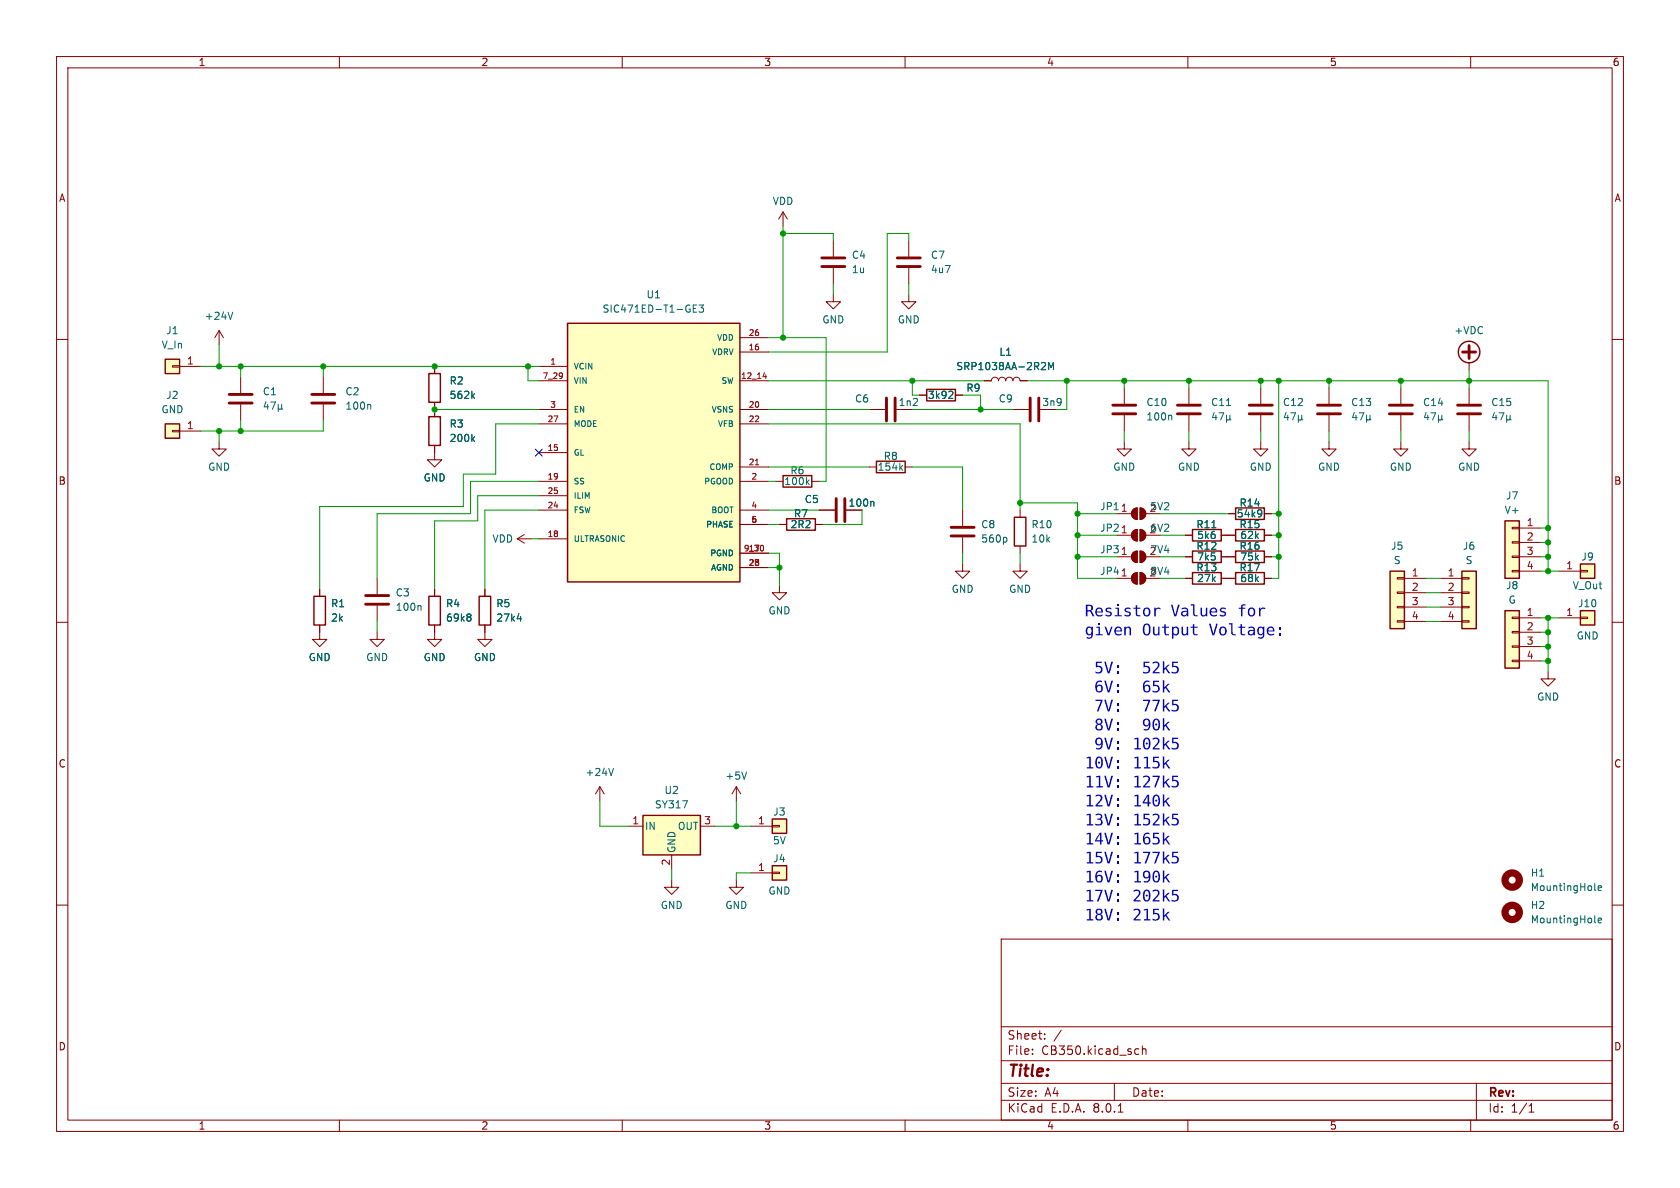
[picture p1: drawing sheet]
<svg xmlns="http://www.w3.org/2000/svg" width="297mm" height="210mm" viewBox="0 0 297 210" stroke-linecap="round" stroke-linejoin="round" font-family="sans-serif">
<g fill="none" stroke="#840000" stroke-width=".18">
<path d="M10 10h277v190h-277zM12 12h273v186h-273zM60 10v2M110 10v2M160 10v2M210 10v2M260 10v2M10 60h2M285 60h2M57.1 66.7v2.8M57.1 71.5v2.8M76.8 78.7v2.6h1.3l-1.3 1.3-1.2-1.3h1.2"/>
<path d="M76.8 64.8v1.2M76.8 71.1v2.6M198.8 68.6v2.8M198.8 73.4v2.8M210.2 78.1v1.3h1.3l-1.3 1.2-1.3-1.2h1.3M210.2 68.6v2.8M210.2 73.4v2.8M222.9 68.6v2.8M222.9 73.4v2.8M91.4 95.3l1.3 .7M91.4 95.3h2.6M92.7 94.5l-1.3 .8"/>
<path d="M209.5 98.4h1.3M209.5 94.6h1.3M215.9 98.4h2.5M215.9 94.6h2.5M217.2 90.8h1.2M223.5 98.4h1.3M223.5 94.6h1.3M223.5 90.8h1.3M10 110h2M56.5 110.5v2.5h1.3l-1.3 1.3-1.3-1.3h1.3M56.5 104.1v1.3M66.7 111.8v1.2h1.2l-1.2 1.3-1.3-1.3h1.3"/>
<path d="M66.7 102.2v2.8M66.7 107.1v2.8M285 110h2M10 160h2M285 160h2M177 166h108v32h-108zM60 198v2M110 198v2M160 198v2M177 194.5h108M177 191.5h108M177 187.5h108"/>
<path d="M177 181.5h108M182.5 186.3v.1M182.5 185.5v.1M184.7 183.6v.1M184.7 182.8v.1M187.6 182.1l-1.3 2M197 191.5v3M197.7 196.6h.8M200.9 185.4l.4 .1M201.3 186.3l-.4 .1M202 185.5l.2-.1 .3 .1 .1 .9M202 184.9v1.5"/>
<path d="M210 198v2M260 198v2M261 191.5v6.5M270.3 196.6h.9M270.3 195.5l.4-.4v1.5"/>
</g>
<path d="M75.8 73.7h2.1v5h-2.1zM75.8 66h2.1v5.1h-2.1zM210.8 97.4h5.1v2h-5.1zM210.8 93.6h5.1v2h-5.1zM218.4 97.4h5.1v2h-5.1zM218.4 93.6h5.1v2h-5.1zM218.4 89.8h5.1v2h-5.1zM55.5 105.4h2v5.1h-2z" fill="none" stroke="#840000" stroke-width=".25"/>
<g fill="none" stroke="#006464" stroke-width=".18">
<path d="M65.4 71.5l.1 .2v.6M83.5 77.6l.4 .4M83.5 69.9l.4 .5M83.9 77.2l-.5 .5M83.9 69.6l-.5 .5M207 73.4l.2 .2v.6M214.7 72.9l-.4 .9h.8M215 73.4v.8M215.5 73h.8l-.5 1.2M216.8 71.7h.8M216.8 73.4v1.3M216.8 74.1l.2 .1h.3l.1-.1"/>
<path d="M217.4 74.1l.2 .1M217.4 73.4v.7M227.4 72.9l-.4 .9h.8M227.7 73.4v.8M228.2 73h.8l-.5 1.2M229.5 74.1l.2 .1h.3l.1-.1M229.5 73.4v1.3M230.1 74.1l.2 .1M230.1 73.4v.7M214.2 93.3h.8M222.8 90.1l.2 .1a1.07 1.07 0 0 1-.1 1.1M223.1 90.7l-.3 .2"/>
<path d="M74.3 107l.1 .2v.7"/>
</g>
<path d="M55.1 71.2h4.1M55.1 69.7h4.1M196.7 73.2h4.1M196.7 71.6h4.1M208.2 73.2h4M208.2 71.6h4M220.9 73.2h4M220.9 71.6h4M64.6 106.8h4.1M64.6 105.3h4.1" fill="none" stroke="#840000" stroke-width=".51"/>
<path d="M29.2 74.9h2.5v2.6h-2.5z" fill="#ffffc2"/>
<path d="M38.7 58.4l-.7 1.3M38.7 58.4v2.6M38.7 58.4l.8 1.3M30.5 76.1h1.2v.2h-1.2zM31.7 76.2h3.9M38.7 78.1v1.3h1.3l-1.3 1.2-1.2-1.2h1.2M76.8 110.5v2.5h1.3l-1.3 1.3-1.2-1.3h1.2M76.8 104.1v1.3M85.7 110.5v2.5h1.3l-1.3 1.3-1.2-1.3h1.2M85.7 104.1v1.3" fill="none" stroke="#840000" stroke-width=".18"/>
<path d="M29.2 74.9h2.5v2.6h-2.5zM75.8 105.4h2.1v5.1h-2.1zM84.7 105.4h2v5.1h-2z" fill="none" stroke="#840000" stroke-width=".25"/>
<path d="M41.2 55.2l-.5 1.3M83 108.5l.3 .3-.3 .3 .3 .2v.3l-.3 .2M91.4 109.4h.8" fill="none" stroke="#006464" stroke-width=".18"/>
<path d="M29.2 63.5h2.5v2.5h-2.5z" fill="#ffffc2"/>
<path d="M147.3 52.1v1.2h1.3l-1.3 1.3-1.3-1.3h1.3M147.3 42.5v2.8M147.3 47.4v2.8M30.5 64.6h1.2v.3h-1.2zM31.7 64.8h3.9M42.5 66.7v2.8M42.5 71.5v2.8" fill="none" stroke="#840000" stroke-width=".18"/>
<path d="M29.2 63.5h2.5v2.5h-2.5z" fill="none" stroke="#840000" stroke-width=".25"/>
<path d="M145.3 47.1h4.1M145.3 45.6h4.1M40.5 71.2h4.1M40.5 69.7h4.1" fill="none" stroke="#840000" stroke-width=".51"/>
<path d="M47 71l-.3 .9h.8M47.3 71.5v.8M47.9 71.1h.8l-.5 1.2M49.2 71.5v1.3M49.2 72.2l.2 .1h.2l.2-.1M49.8 72.2l.2 .1M49.8 71.5v.7" fill="none" stroke="#006464" stroke-width=".18"/>
<path d="M279.4 99.7h2.5v2.5h-2.5z" fill="#ffffc2"/>
<g fill="none" stroke="#840000" stroke-width=".18">
<path d="M198.8 78.1v1.3h1.2l-1.2 1.2-1.3-1.2h1.3M180.3 99.7v1.3h1.3l-1.3 1.2-1.2-1.2h1.2M180.3 90.2v1.2M180.3 96.5v1.3M197.5 94.6h2.5M197.5 98.4h2.5M197.5 90.8h2.5M200.3 93.9l.7-.3v2a1.02 1.02 0 0 1-.9-.6 1.02 1.02 0 0 1 .2-1.1zM200.3 97.7l.7-.3v2.1a1.02 1.02 0 0 1-.9-.7 1.02 1.02 0 0 1 .2-1.1zM200.3 90.1l.7-.3v2a1.02 1.02 0 0 1-.9-.6 1.02 1.02 0 0 1 .2-1.1zM201.5 93.6a1.02 1.02 0 0 1 1.1 1 1.02 1.02 0 0 1-1.1 1zM201.5 97.4a1.02 1.02 0 0 1 1.1 1 1.02 1.02 0 0 1-1.1 1z"/>
<path d="M201.5 89.8a1.02 1.02 0 0 1 1.1 1 1.02 1.02 0 0 1-1.1 1v-2M202.6 94.6h2.5M202.6 98.4h2.5M202.6 90.8h2.5M197.5 102.2h2.5M200.3 101.5l.7-.3v2.1a1.02 1.02 0 0 1-.9-.7 1.02 1.02 0 0 1 .2-1.1zM201.5 101.2a1.02 1.02 0 0 1 1.1 1 1.02 1.02 0 0 1-1.1 1.1zM202.6 102.2h2.5M209.5 102.2h1.3M215.9 102.2h2.5M223.5 102.2h1.3M275.6 101h3.8"/>
<path d="M279.4 100.8h1.3v.3h-1.3z"/>
</g>
<path d="M179.3 91.4h2.1v5.1h-2.1zM279.4 99.7h2.5v2.5h-2.5zM210.8 101.2h5.1v2.1h-5.1zM218.4 101.2h5.1v2.1h-5.1z" fill="none" stroke="#840000" stroke-width=".25"/>
<g fill="#840000" stroke="#840000" stroke-width=".18">
<path d="M200.3 101.5l.7-.3v2.1a1.02 1.02 0 0 1-.9-.7 1.02 1.02 0 0 1 .2-1.1z"/>
<path d="M201.5 101.2a1.02 1.02 0 0 1 1.1 1 1.02 1.02 0 0 1-1.1 1.1z"/>
<path d="M200.3 93.9l.7-.3v2a1.02 1.02 0 0 1-.9-.6 1.02 1.02 0 0 1 .2-1.1z"/>
<path d="M201.5 93.6a1.02 1.02 0 0 1 1.1 1 1.02 1.02 0 0 1-1.1 1z"/>
<path d="M200.3 97.7l.7-.3v2.1a1.02 1.02 0 0 1-.9-.7 1.02 1.02 0 0 1 .2-1.1z"/>
<path d="M201.5 97.4a1.02 1.02 0 0 1 1.1 1 1.02 1.02 0 0 1-1.1 1z"/>
<path d="M200.3 90.1l.7-.3v2a1.02 1.02 0 0 1-.9-.6 1.02 1.02 0 0 1 .2-1.1z"/>
<path d="M201.5 89.8a1.02 1.02 0 0 1 1.1 1 1.02 1.02 0 0 1-1.1 1z"/>
</g>
<path d="M266.1 108h2.5v10.1h-2.5z" fill="#ffffc2"/>
<path d="M267.3 116.7h1.3v.3h-1.3zM267.3 114.2h1.3v.2h-1.3zM267.3 111.6h1.3v.3h-1.3zM267.3 109.1h1.3v.2h-1.3zM268.6 109.2h3.8M268.6 111.8h3.8M268.6 114.3h3.8M268.6 116.8h3.8M273.7 118.7v1.3h1.3l-1.3 1.3-1.3-1.3h1.3" fill="none" stroke="#840000" stroke-width=".18"/>
<path d="M266.1 108h2.5v10.1h-2.5z" fill="none" stroke="#840000" stroke-width=".25"/>
<g fill="none" stroke="#840000" stroke-width="1.3">
<circle cx="267.3" cy="155.6" r="1.27"/>
<circle cx="267.3" cy="161.3" r="1.27"/>
</g>
<path d="M281.9 157.2l.2 .2M282.5 157l.6-.1v-.3h-.4l-.2 .2 .1 .6h.5M281.9 163l.2 .1M282.5 162.7l.6-.1v-.2l-.4-.1-.2 .2 .1 .6h.5" fill="none" stroke="#006464" stroke-width=".18"/>
<path d="M279.4 108h2.5v2.5h-2.5z" fill="#ffffc2"/>
<path d="M222.9 78.1v1.3h1.3l-1.3 1.2-1.3-1.2h1.3M170.2 99.7v1.3h1.2l-1.2 1.2-1.3-1.2h1.3M170.2 90.2v2.8M170.2 95v2.8M275.6 109.2h3.8M279.4 109.1h1.3v.2h-1.3zM118.7 155.6v1.2h1.3l-1.3 1.3-1.2-1.3h1.2" fill="none" stroke="#840000" stroke-width=".18"/>
<path d="M279.4 108h2.5v2.5h-2.5z" fill="none" stroke="#840000" stroke-width=".25"/>
<path d="M168.1 94.7h4.1M168.1 93.2h4.1" fill="none" stroke="#840000" stroke-width=".51"/>
<path d="M177.8 95l.2 .2v.4l-.2 .2" fill="none" stroke="#006464" stroke-width=".18"/>
<path d="M113.7 144.1h10.1v7h-10.1z" fill="#ffffc2"/>
<path d="M139.1 91.7h5v2h-5zM113.7 144.1h10.1v7h-10.1z" fill="none" stroke="#840000" stroke-width=".25"/>
<path d="M137.8 92.7h1.3M144.1 92.7h1.3M144.8 90.2h2.8M106 139.1l-.7 1.2M106 139.1v2.5M106 139.1l.8 1.2M111.1 146.1h2.6M118.7 151.1v2.6M123.8 146.1h2.6" fill="none" stroke="#840000" stroke-width=".18"/>
<path d="M154.3 88.6l.2 .2v.7M108.5 135.8l-.5 1.3" fill="none" stroke="#006464" stroke-width=".18"/>
<path d="M147.8 88.1v4.1M149.4 88.1v4.1" fill="none" stroke="#840000" stroke-width=".51"/>
<path d="M136.5 153h2.6v2.6h-2.6z" fill="#ffffc2"/>
<path d="M130.2 139.1l-.8 1.2M130.2 139.1v2.5M130.2 139.1l.7 1.2M132.7 154.3h3.8M136.5 154.2h1.3v.2h-1.3z" fill="none" stroke="#840000" stroke-width=".18"/>
<path d="M136.5 153h2.6v2.6h-2.6z" fill="none" stroke="#840000" stroke-width=".25"/>
<path d="M132 136.5l-.4 1.2" fill="none" stroke="#006464" stroke-width=".18"/>
<path d="M136.5 144.8h2.6v2.5h-2.6z" fill="#ffffc2"/>
<path d="M137.8 103.5v1.3h1.3l-1.3 1.2-1.3-1.2h1.3M130.2 155.6v1.2h1.2l-1.2 1.3-1.3-1.3h1.3M132.7 146.1h3.8M136.5 145.9h1.3v.3h-1.3z" fill="none" stroke="#840000" stroke-width=".18"/>
<path d="M136.5 144.8h2.6v2.5h-2.6z" fill="none" stroke="#840000" stroke-width=".25"/>
<path d="M100.3 57.2h30.5v45.7h-30.5z" fill="#ffffc2"/>
<path d="M100.3 57.2h30.5v45.7h-30.5z" fill="none" stroke="#840000" stroke-width=".25"/>
<g fill="none" stroke="#840000" stroke-width=".18">
<path d="M130.8 59.7h5.1M95.2 64.8h5.1M95.2 67.3h5.1M95.2 72.4h5.1M95.2 74.9h5.1M130.8 67.3h5.1M130.8 62.2h5.1M130.8 72.4h5.1M130.8 74.9h5.1M95.2 80h5.1M95.2 95.3h5.1M95.2 85.1h5.1"/>
<path d="M95.2 90.2h5.1M95.2 87.6h5.1M130.8 97.8h5.1M130.8 85.1h5.1M130.8 82.6h5.1M130.8 90.2h5.1M130.8 92.7h5.1M130.8 100.3h5.1"/>
</g>
<path d="M99.4 66v.7M99.4 66.3v.1M134.9 66.6h.6M135.4 66.2v.7M133.5 82.2h.6M134.9 96.6v.6" fill="none" stroke="#a90000" stroke-width=".18"/>
<path d="M122.6 54.5h.4M123.2 53.9h-.6v1.3h.6M123.6 53.9h.8l-.5 .5 .4 .1v.6l-.2 .1-.5-.1" fill="none" stroke="#006464" stroke-width=".18"/>
<path d="M258.4 101h2.6v10.1h-2.6z" fill="#ffffc2"/>
<g fill="none" stroke="#840000" stroke-width=".18">
<path d="M160.7 52.1v1.2h1.2l-1.2 1.3-1.3-1.3h1.3M160.7 42.5v2.8M160.7 47.4v2.8M174 67.3h1.3a.64 .64 0 0 1 .6-.6 .64 .64 0 0 1 .6 .6 .64 .64 0 0 1 .7-.6 .64 .64 0 0 1 .6 .6 .64 .64 0 0 1 .6-.6 .64 .64 0 0 1 .7 .6 .64 .64 0 0 1 .6-.6 .64 .64 0 0 1 .6 .6h1.3M247.6 68.6v2.8M247.6 73.4v2.8M259.7 78.1v1.3h1.3l-1.3 1.2-1.3-1.2h1.3M259.7 64.1v1.3M259.7 68.6v2.8M259.7 73.4v2.8M137.2 85.1h1.2M143.5 85.1h1.3"/>
<path d="M153.7 82.6h1.2M160 82.6h1.3M254.6 102.2h3.8M254.6 104.8h3.8M254.6 107.3h3.8M254.6 109.9h3.8M258.4 109.7h1.3v.3h-1.3zM258.4 107.2h1.3v.2h-1.3zM258.4 104.6h1.3v.3h-1.3zM258.4 102.1h1.3v.3h-1.3z"/>
</g>
<g fill="none" stroke="#840000" stroke-width=".25">
<path d="M138.4 84.1h5.1v2h-5.1zM154.9 81.5h5.1v2.1h-5.1zM258.4 101h2.6v10.1h-2.6z"/>
<circle cx="259.7" cy="62.2" r="1.9"/>
</g>
<path d="M158.6 47.1h4.1M158.6 45.6h4.1M245.6 73.2h4.1M245.6 71.6h4.1M257.7 73.2h4M257.7 71.6h4M258.6 62.2h2.3M259.7 61.1v2.3" fill="none" stroke="#840000" stroke-width=".51"/>
<g fill="none" stroke="#006464" stroke-width=".18">
<path d="M184.1 64.2l.5-.1 .2 .3-.7 .9h.7M185.4 65.3v-1.2l.4 .9 .4-.9v1.2M252.1 72.9l-.3 .9h.8M252.4 73.4v.8M253 73h.8l-.5 1.2M254.3 73.4v1.3M254.3 74.1l.2 .1h.2l.2-.1M254.9 74.1l.2 .1M254.9 73.4v.7M264.2 72.9l-.3 .9h.8M264.5 73.4v.8M265 73h.9l-.6 1.2"/>
<path d="M266.4 74.1l.1 .1h.3l.2-.1M266.4 73.4v1.3M267 74.1l.1 .1M267 73.4v.7M142.7 85.2l.4 .5M143.1 84.8l-.5 .5M159.2 82.6l.4 .5M159.6 82.3l-.5 .5"/>
</g>
<path d="M266.1 92.1h2.5v10.1h-2.5z" fill="#ffffc2"/>
<path d="M267.3 98.3h1.3v.3h-1.3zM267.3 95.8h1.3v.2h-1.3zM267.3 93.2h1.3v.3h-1.3zM268.6 93.3h3.8M268.6 95.9h3.8M268.6 98.4h3.8M267.3 100.8h1.3v.3h-1.3zM268.6 101h3.8" fill="none" stroke="#840000" stroke-width=".18"/>
<path d="M266.1 92.1h2.5v10.1h-2.5z" fill="none" stroke="#840000" stroke-width=".25"/>
<path d="M245.7 101h2.6v10.1h-2.6z" fill="#ffffc2"/>
<g fill="none" stroke="#840000" stroke-width=".18">
<path d="M138.4 37.5l-.7 1.2M138.4 37.5v2.5M138.4 37.5l.8 1.2M153.7 72.4h2.8M162.6 69.9h1.2M168.9 69.9h1.3M179.1 72.4h2.8M234.9 78.1v1.3h1.3l-1.3 1.2-1.2-1.2h1.2M234.9 68.6v2.8M234.9 73.4v2.8M247.6 78.1v1.3h1.3l-1.3 1.2-1.2-1.2h1.2M247 109.7h1.3v.3h-1.3z"/>
<path d="M247 107.2h1.3v.2h-1.3zM247 104.6h1.3v.3h-1.3zM247 102.1h1.3v.3h-1.3zM248.3 102.2h3.8M248.3 104.8h3.8M248.3 107.3h3.8M248.3 109.9h3.8"/>
</g>
<path d="M163.8 68.8h5.1v2.1h-5.1zM245.7 101h2.6v10.1h-2.6z" fill="none" stroke="#840000" stroke-width=".25"/>
<path d="M156.7 70.4v4M158.2 70.4v4M182.1 70.4v4M183.6 70.4v4M232.9 73.2h4.1M232.9 71.6h4.1" fill="none" stroke="#840000" stroke-width=".51"/>
<path d="M168.2 69.2l.3 .2-.1 .3-.7 .7h.8M239.4 72.9l-.3 .9h.8M239.7 73.4v.8M240.3 73h.8l-.5 1.2M241.6 73.4v1.3M241.6 74.1l.2 .1h.2l.2-.1M242.2 74.1l.2 .1M242.2 73.4v.7" fill="none" stroke="#006464" stroke-width=".18"/>
<g fill="#0000c2">
<path d="M202.3 107.5a.77 .77 0 0 1 1.1 .5 .77 .77 0 0 1-.7 1 .66 .66 0 0 1-.6-.8h.2a.44 .44 0 0 0 .5 .6 .44 .44 0 0 0 .3-.7 .41 .41 0 0 0-.4-.5 .41 .41 0 0 0-.4 .6h-.2z"/>
<path d="M204.1 107.4h.2v.3l.3-.3h.4l.1 .1v.2a.5 .5 0 0 0-.5 0 .5 .5 0 0 0-.3 .5v.8h-.2z"/>
<path d="M215.7 107.6l.4-.2 .6 .1v.2l-.3-.1a.27 .27 0 0 0-.5 .2 .27 .27 0 0 0 .4 .3 .48 .48 0 0 1 .4 .6 .48 .48 0 0 1-.6 .3l-.5-.1v-.3l.3 .1a.31 .31 0 0 0 .4 .1 .31 .31 0 0 0 .1-.5h-.2a.44 .44 0 0 1-.5-.2 .44 .44 0 0 1 0-.5z"/>
<path d="M222.6 107.4h.2v.3l.3-.3h.4l.2 .1v.2a.5 .5 0 0 0-.6 0 .5 .5 0 0 0-.3 .5v.8h-.2z"/>
<path d="M198.8 110.8h.2v.2a.5 .5 0 0 1 .6-.2 .5 .5 0 0 1 .4 .6v.9h-.3v-.9a.35 .35 0 0 0-.4-.4 .35 .35 0 0 0-.3 .5v.8h-.2z"/>
<path d="M210.9 110.3h.2v.5h.6v.2h-.6l.1 1 .5 .1v.2h-.3a.43 .43 0 0 1-.5-.5v-.8h-.4v-.2h.4z"/>
<path d="M224.1 111a.68 .68 0 0 1 .9-.2 .68 .68 0 0 1 .3 .8h-1.1a.59 .59 0 0 0 .4 .5 .59 .59 0 0 0 .6-.1v.2a.82 .82 0 0 1-.9 .1 .82 .82 0 0 1-.4-.9h1.1a.42 .42 0 0 0-.4-.4 .42 .42 0 0 0-.4 .4h-.3z"/>
<path d="M226.1 110.8h.4v.5h-.4z"/>
<path d="M226.1 111.9h.4v.4h-.4z"/>
</g>
<g fill="none" stroke="#009600" stroke-width=".18">
<path d="M135.9 59.7h10.1v25.4h-1.2M138.4 41.3h8.9v1.2M138.4 40v19.7M147.3 50.2v1.9M160.7 42.5v-1.2h-3.9v20.9h-20.9M160.7 50.2v1.9M35.6 64.8h59.6M38.7 61v3.8M38.7 76.2v1.9M42.5 64.8v1.9M42.5 74.3v1.9M57.1 74.3v1.9h-21.5"/>
<path d="M57.1 64.8v1.9M76.8 72.4h18.4M93.3 64.8v2.5h1.9M95.2 74.9h-7.6v8.9h-5.7v5.7h-25.4v14.6M135.9 74.9h44.4v15.3M135.9 67.3h38.1M135.9 72.4h17.8M161.3 67.3v2.6h1.3M161.3 72.4h17.8M170.2 69.9h3.2v2.5M181.6 67.3h92.1v33.7M188.6 67.3v5.1h-1.9"/>
<path d="M198.8 67.3v1.3M198.8 76.2v1.9M210.2 67.3v1.3M210.2 76.2v1.9M222.9 67.3v1.3M222.9 76.2v1.9M226.1 67.3v34.9h-1.3M234.9 67.3v1.3M234.9 76.2v1.9M247.6 67.3v1.3M247.6 76.2v1.9M259.7 65.4v3.2"/>
<path d="M259.7 76.2v1.9M94 95.3h1.2M95.2 85.1h-12v5.7h-16.5v11.4M95.2 90.2h-9.5v13.9M95.2 87.6h-10.7v4.5h-7.7v12M135.9 85.1h1.3M135.9 97.8h1.9v5.7M135.9 92.7h1.9M135.9 90.2h8.9M135.9 82.6h17.8M152.4 90.2v2.5h-7M161.3 82.6h8.9v7.6"/>
<path d="M170.2 97.8v1.9M180.3 97.8v1.9M180.3 88.9h10.2v13.3h7M190.5 98.4h7M190.5 94.6h7M190.5 90.8h7M205.1 98.4h4.4M205.1 94.6h4.4M205.1 90.8h12.1M224.8 98.4h1.3M224.8 94.6h1.3M224.8 90.8h1.3"/>
<path d="M272.4 98.4h1.3M272.4 93.3h1.3M272.4 95.9h1.3M66.7 109.9v1.9M135.9 100.3h1.9M205.1 102.2h4.4M252.1 109.9h2.5M252.1 104.8h2.5M252.1 102.2h2.5M252.1 107.3h2.5M272.4 111.8h1.3M272.4 101h3.2"/>
<path d="M272.4 114.3h1.3M272.4 116.8h1.3M272.4 109.2h3.2M273.7 109.2v9.5M106 141.6v4.5h5.1M118.7 153.7v1.9M126.4 146.1h6.3M130.2 141.6v4.5M132.7 154.3h-2.5v1.3"/>
</g>
<path d="M94.6 79.4l1.3 1.2M95.9 79.4l-1.3 1.2" fill="none" stroke="#000084" stroke-width=".18"/>
<g fill="none" stroke="#006464" stroke-width=".18">
<path d="M83.5 69.9l.4 .5M83.5 77.6l.4 .4M83.9 69.6l-.5 .5M83.9 77.2l-.5 .5M168.2 69.2l.3 .2-.1 .3-.7 .7h.8M184.1 64.2l.5-.1 .2 .3-.7 .9h.7M185.4 65.3v-1.2l.4 .9 .4-.9v1.2M154.3 88.6l.2 .2v.7M214.2 93.3h.8M222.8 90.1l.2 .1a1.07 1.07 0 0 1-.1 1.1M223.1 90.7l-.3 .2M83 108.5l.3 .3-.3 .3 .3 .2v.3l-.3 .2"/>
<path d="M91.4 109.4h.8"/>
</g>
<g fill="none" stroke="#840000" stroke-width=".18">
<path d="M76.8 64.8v1.2M76.8 71.1v2.6M76.8 78.7v1.3M162.6 69.9h1.2M168.9 69.9h1.3M174 67.3h1.3M180.3 67.3h1.3M137.8 92.7h1.3M144.1 92.7h1.3M144.8 90.2h2.8M209.5 94.6h1.3M209.5 98.4h1.3"/>
<path d="M215.9 94.6h2.5M215.9 98.4h2.5M217.2 90.8h1.2M223.5 90.8h1.3M223.5 94.6h1.3M223.5 98.4h1.3M56.5 104.1v1.3M56.5 110.5v1.3M76.8 104.1v1.3M76.8 110.5v1.3M85.7 104.1v1.3M85.7 110.5v1.3"/>
<path d="M209.5 102.2h1.3M215.9 102.2h2.5M223.5 102.2h1.3"/>
</g>
<g fill="#009600" stroke="#009600" stroke-width=".18">
<circle cx="226.1" cy="94.6" r=".46"/>
<circle cx="259.7" cy="67.3" r=".46"/>
<circle cx="234.9" cy="67.3" r=".46"/>
<circle cx="247.6" cy="67.3" r=".46"/>
<circle cx="226.1" cy="98.4" r=".46"/>
<circle cx="188.6" cy="67.3" r=".46"/>
<circle cx="161.3" cy="67.3" r=".46"/>
<circle cx="138.4" cy="41.3" r=".46"/>
<circle cx="173.4" cy="72.4" r=".46"/>
<circle cx="42.5" cy="64.8" r=".46"/>
<circle cx="57.1" cy="64.8" r=".46"/>
<circle cx="42.5" cy="76.2" r=".46"/>
<circle cx="38.7" cy="64.8" r=".46"/>
<circle cx="38.7" cy="76.2" r=".46"/>
<circle cx="76.8" cy="64.8" r=".46"/>
<circle cx="222.9" cy="67.3" r=".46"/>
<circle cx="226.1" cy="67.3" r=".46"/>
<circle cx="210.2" cy="67.3" r=".46"/>
<circle cx="198.8" cy="67.3" r=".46"/>
<circle cx="226.1" cy="90.8" r=".46"/>
<circle cx="93.3" cy="64.8" r=".46"/>
<circle cx="76.8" cy="72.4" r=".46"/>
<circle cx="138.4" cy="59.7" r=".46"/>
<circle cx="137.8" cy="100.3" r=".46"/>
<circle cx="130.2" cy="146.1" r=".46"/>
<circle cx="180.3" cy="88.9" r=".46"/>
<circle cx="273.7" cy="93.3" r=".46"/>
<circle cx="273.7" cy="95.9" r=".46"/>
<circle cx="273.7" cy="98.4" r=".46"/>
<circle cx="273.7" cy="101" r=".46"/>
<circle cx="273.7" cy="114.3" r=".46"/>
<circle cx="273.7" cy="116.8" r=".46"/>
<circle cx="273.7" cy="109.2" r=".46"/>
<circle cx="273.7" cy="111.8" r=".46"/>
<circle cx="190.5" cy="90.8" r=".46"/>
<circle cx="190.5" cy="94.6" r=".46"/>
<circle cx="190.5" cy="98.4" r=".46"/>
</g>
<g font-size="2.8" fill="#0000c2">
<text x="191.8" y="109.3">Resistor</text>
<text x="191.8" y="112.7">given</text>
<text x="201.9" y="112.7">Output</text>
<text x="206.9" y="109.3">Values</text>
<text x="213.7" y="112.7">Voltage:</text>
<text x="218.7" y="109.3">for</text>
<text x="193.5" y="119.4">5V:</text>
<text x="201.9" y="119.4">52k5</text>
<text x="193.5" y="122.7">6V:</text>
<text x="201.9" y="122.7">65k</text>
<text x="193.5" y="126.1">7V:</text>
<text x="193.5" y="129.5">8V:</text>
<text x="201.9" y="126.1">77k5</text>
<text x="201.9" y="129.5">90k</text>
<text x="191.8" y="136.2">10V:</text>
<text x="193.5" y="132.8">9V:</text>
<text x="200.2" y="132.8">102k5</text>
<text x="200.2" y="136.2">115k</text>
<text x="191.8" y="139.5">11V:</text>
<text x="191.8" y="142.9">12V:</text>
<text x="200.2" y="139.5">127k5</text>
<text x="200.2" y="142.9">140k</text>
<text x="191.8" y="146.3">13V:</text>
<text x="191.8" y="149.6">14V:</text>
<text x="200.2" y="146.3">152k5</text>
<text x="200.2" y="149.6">165k</text>
<text x="191.8" y="153">15V:</text>
<text x="200.2" y="153">177k5</text>
<text x="191.8" y="156.3">16V:</text>
<text x="191.8" y="159.7">17V:</text>
<text x="200.2" y="156.3">190k</text>
<text x="200.2" y="159.7">202k5</text>
<text x="191.8" y="163.1">18V:</text>
<text x="200.2" y="163.1">215k</text>
</g>
<text font-size="2.8" fill="#840000" x="178" y="190.9">Title:</text>
<g font-size="2.1" fill="#840000">
<text x="178" y="184">Sheet:</text>
<text x="178" y="186.7">File:</text>
<text x="184.1" y="186.7">CB350.kicad_sch</text>
<text x="178" y="196.9">KiCad</text>
<text x="178" y="194.1">Size:</text>
<text x="184.7" y="194.1">A4</text>
<text x="185.7" y="196.9">E.D.A.</text>
<text x="193.3" y="196.9">8.0.1</text>
<text x="200" y="194.1">Date:</text>
<text x="263" y="194.3">Rev:</text>
<text x="263" y="196.9">Id:</text>
<text x="267.1" y="196.9">1/1</text>
</g>
<g font-size="1.8" fill="#840000">
<text x="35" y="11.9">1</text>
<text x="85" y="11.9">2</text>
<text x="135" y="11.9">3</text>
<text x="185" y="11.9">4</text>
<text x="235" y="11.9">5</text>
<text x="285" y="11.9">6</text>
<text x="10.3" y="35.9">A</text>
<text x="285.3" y="35.9">A</text>
<text x="10.3" y="85.9">B</text>
<text x="149.9" y="89.8">100n</text>
<text x="285.3" y="85.9">B</text>
<text x="10.3" y="135.9">C</text>
<text x="285.3" y="135.9">C</text>
<text x="10.3" y="185.9">D</text>
<text x="285.3" y="185.9">D</text>
<text x="35" y="199.9">1</text>
<text x="85" y="199.9">2</text>
<text x="135" y="199.9">3</text>
<text x="185" y="199.9">4</text>
<text x="235" y="199.9">5</text>
<text x="285" y="199.9">6</text>
</g>
<g font-size="1.8" fill="#006464">
<text x="136.5" y="36.4">VDD</text>
<text x="150.5" y="45.9">C4</text>
<text x="164.5" y="45.9">C7</text>
<text x="114.2" y="52.9">U1</text>
<text x="150.5" y="48.5">1u</text>
<text x="164.5" y="48.5">4u7</text>
<text x="29.3" y="59.3">J1</text>
<text x="36.1" y="56.7">+24V</text>
<text x="106.4" y="55.5">SIC471ED-T1-GE3</text>
<text x="145.3" y="57.4">GND</text>
<text x="158.6" y="57.4">GND</text>
<text x="257" y="59.3">+VDC</text>
<text x="28.5" y="61.8">V_In</text>
<text x="168.4" y="65.6">SRP1038AA-2R2M</text>
<text x="176.6" y="63.1">L1</text>
<text x="29.3" y="70.7">J2</text>
<text x="46.4" y="70.1">C1</text>
<text x="61" y="70.1">C2</text>
<text x="79.4" y="68.2">R2</text>
<text x="79.4" y="70.7">562k</text>
<text x="151.1" y="71.3">C6</text>
<text x="158.8" y="72">1n2</text>
<text x="163.9" y="70.7">3k92</text>
<text x="170.7" y="69.4">R9</text>
<text x="176.5" y="71.3">C9</text>
<text x="184.2" y="72">3n9</text>
<text x="202.6" y="72">C10</text>
<text x="214" y="72">C11</text>
<text x="226.7" y="72">C12</text>
<text x="238.8" y="72">C13</text>
<text x="251.5" y="72">C14</text>
<text x="263.5" y="72">C15</text>
<text x="28.4" y="73.3">GND</text>
<text x="61" y="72.6">100n</text>
<text x="79.4" y="75.8">R3</text>
<text x="202.6" y="74.5">100n</text>
<text x="36.7" y="83.4">GND</text>
<text x="79.4" y="78.3">200k</text>
<text x="155" y="83.4">154k</text>
<text x="156.1" y="81.5">R8</text>
<text x="196.7" y="83.4">GND</text>
<text x="208.1" y="83.4">GND</text>
<text x="220.8" y="83.4">GND</text>
<text x="232.9" y="83.4">GND</text>
<text x="245.6" y="83.4">GND</text>
<text x="257.7" y="83.4">GND</text>
<text x="74.8" y="85.3">GND</text>
<text x="138.5" y="86">100k</text>
<text x="139.6" y="84">R6</text>
<text x="142.2" y="89.1">C5</text>
<text x="219" y="89.8">R14</text>
<text x="266.1" y="88.5">J7</text>
<text x="139.7" y="93.6">2R2</text>
<text x="140.3" y="91.7">R7</text>
<text x="173.4" y="93.6">C8</text>
<text x="182.3" y="93.6">R10</text>
<text x="194.4" y="94.2">JP2</text>
<text x="194.4" y="90.4">JP1</text>
<text x="198" y="94.4">1</text>
<text x="203.1" y="94.4">2</text>
<text x="203.1" y="90.6">2</text>
<text x="203.2" y="94.2">6V2</text>
<text x="203.2" y="90.4">5V2</text>
<text x="211.4" y="93.6">R11</text>
<text x="211.5" y="95.5">5k6</text>
<text x="218.5" y="91.7">54k9</text>
<text x="219" y="93.6">R15</text>
<text x="219.2" y="95.5">62k</text>
<text x="265.9" y="91">V+</text>
<text x="87" y="96.1">VDD</text>
<text x="173.4" y="96.1">560p</text>
<text x="182.3" y="96.1">10k</text>
<text x="194.4" y="101.8">JP4</text>
<text x="194.4" y="98">JP3</text>
<text x="198" y="98.2">1</text>
<text x="203.1" y="102">2</text>
<text x="203.1" y="98.2">2</text>
<text x="203.2" y="101.8">8V4</text>
<text x="203.2" y="98">7V4</text>
<text x="211.4" y="97.4">R12</text>
<text x="211.4" y="101.2">R13</text>
<text x="211.5" y="99.3">7k5</text>
<text x="219" y="97.4">R16</text>
<text x="219" y="101.2">R17</text>
<text x="219.2" y="99.3">75k</text>
<text x="245.8" y="97.4">J5</text>
<text x="246.3" y="99.9">S</text>
<text x="258.5" y="97.4">J6</text>
<text x="259" y="99.9">S</text>
<text x="279.5" y="99.3">J9</text>
<text x="58.4" y="107.5">R1</text>
<text x="69.9" y="105.6">C3</text>
<text x="78.7" y="107.5">R4</text>
<text x="87.6" y="107.5">R5</text>
<text x="168.1" y="105">GND</text>
<text x="178.3" y="105">GND</text>
<text x="211.5" y="103.1">27k</text>
<text x="219.2" y="103.1">68k</text>
<text x="266.1" y="104.4">J8</text>
<text x="266.6" y="106.9">G</text>
<text x="277.9" y="104.4">V_Out</text>
<text x="278.9" y="107.5">J10</text>
<text x="58.4" y="110.1">2k</text>
<text x="69.9" y="108.2">100n</text>
<text x="78.7" y="110.1">69k8</text>
<text x="87.6" y="110.1">27k4</text>
<text x="135.8" y="108.8">GND</text>
<text x="278.6" y="113.3">GND</text>
<text x="54.5" y="117.1">GND</text>
<text x="64.6" y="117.1">GND</text>
<text x="74.8" y="117.1">GND</text>
<text x="83.7" y="117.1">GND</text>
<text x="271.6" y="124.1">GND</text>
<text x="103.4" y="137.4">+24V</text>
<text x="115.7" y="143.1">SY317</text>
<text x="117.4" y="140.6">U2</text>
<text x="128.1" y="138">+5V</text>
<text x="113.9" y="146.9">IN</text>
<text x="119.7" y="146.9">OUT</text>
<text x="136.5" y="149.5">5V</text>
<text x="136.6" y="144.4">J3</text>
<text x="119.6" y="150.9" transform="rotate(-90 119.6 150.9)">GND</text>
<text x="136.6" y="152.6">J4</text>
<text x="270.5" y="155.2">H1</text>
<text x="116.7" y="160.9">GND</text>
<text x="128.1" y="160.9">GND</text>
<text x="135.8" y="158.3">GND</text>
<text x="270.5" y="157.7">MountingHole</text>
<text x="270.5" y="160.9">H2</text>
<text x="270.5" y="163.4">MountingHole</text>
</g>
<g font-size="1.8" fill="#a90000">
<text x="32.9" y="64.5">1</text>
<text x="32.9" y="75.9">1</text>
<text x="198" y="90.6">1</text>
<text x="269.8" y="93.1">1</text>
<text x="269.8" y="95.6">2</text>
<text x="198" y="102">1</text>
<text x="249.5" y="102">1</text>
<text x="255.8" y="102">1</text>
<text x="269.8" y="98.2">3</text>
<text x="269.8" y="100.7">4</text>
<text x="276.8" y="100.7">1</text>
<text x="249.5" y="104.5">2</text>
<text x="249.5" y="107.1">3</text>
<text x="255.8" y="104.5">2</text>
<text x="255.8" y="107.1">3</text>
<text x="249.5" y="109.6">4</text>
<text x="255.8" y="109.6">4</text>
<text x="269.8" y="109">1</text>
<text x="269.8" y="111.5">2</text>
<text x="276.8" y="109">1</text>
<text x="269.8" y="114">3</text>
<text x="269.8" y="116.6">4</text>
<text x="111.7" y="145.8">1</text>
<text x="124.4" y="145.8">3</text>
<text x="133.9" y="145.8">1</text>
<text x="118.5" y="153.1" transform="rotate(-90 118.5 153.1)">2</text>
<text x="133.9" y="154.1">1</text>
</g>
<g font-size="1.4" fill="#a90000">
<text x="132.3" y="59.4">26</text>
<text x="97.2" y="64.5">1</text>
<text x="132.3" y="62">16</text>
<text x="95.8" y="67.1">7_29</text>
<text x="130.9" y="67.1">12_14</text>
<text x="96.7" y="74.7">27</text>
<text x="97.2" y="72.1">3</text>
<text x="132.3" y="72.1">20</text>
<text x="132.3" y="74.7">22</text>
<text x="96.7" y="79.8">15</text>
<text x="132.3" y="82.3">21</text>
<text x="96.7" y="84.8">19</text>
<text x="96.7" y="89.9">24</text>
<text x="96.7" y="87.4">25</text>
<text x="132.7" y="84.8">2</text>
<text x="132.7" y="89.9">4</text>
<text x="96.7" y="95">18</text>
<text x="132.7" y="92.5">5</text>
<text x="131.4" y="97.5">9_30</text>
<text x="132.3" y="97.5">17</text>
<text x="132.3" y="100.1">28</text>
</g>
<g font-size="1.4" fill="#006464">
<text x="101.3" y="65.5">VCIN</text>
<text x="125.8" y="63">VDRV</text>
<text x="126.6" y="60.4">VDD</text>
<text x="101.3" y="68">VIN</text>
<text x="127.4" y="68">SW</text>
<text x="101.3" y="75.7">MODE</text>
<text x="101.3" y="73.1">EN</text>
<text x="125.7" y="73.1">VSNS</text>
<text x="126.8" y="75.7">VFB</text>
<text x="101.3" y="80.7">GL</text>
<text x="125.3" y="83.3">COMP</text>
<text x="101.3" y="85.8">SS</text>
<text x="101.3" y="88.4">ILIM</text>
<text x="124.4" y="85.8">PGOOD</text>
<text x="101.3" y="96">ULTRASONIC</text>
<text x="101.3" y="90.9">FSW</text>
<text x="124.7" y="93.4">PHASE</text>
<text x="125.6" y="90.9">BOOT</text>
<text x="125.4" y="98.5">PGND</text>
<text x="125.6" y="101.1">AGND</text>
</g>
</svg>
